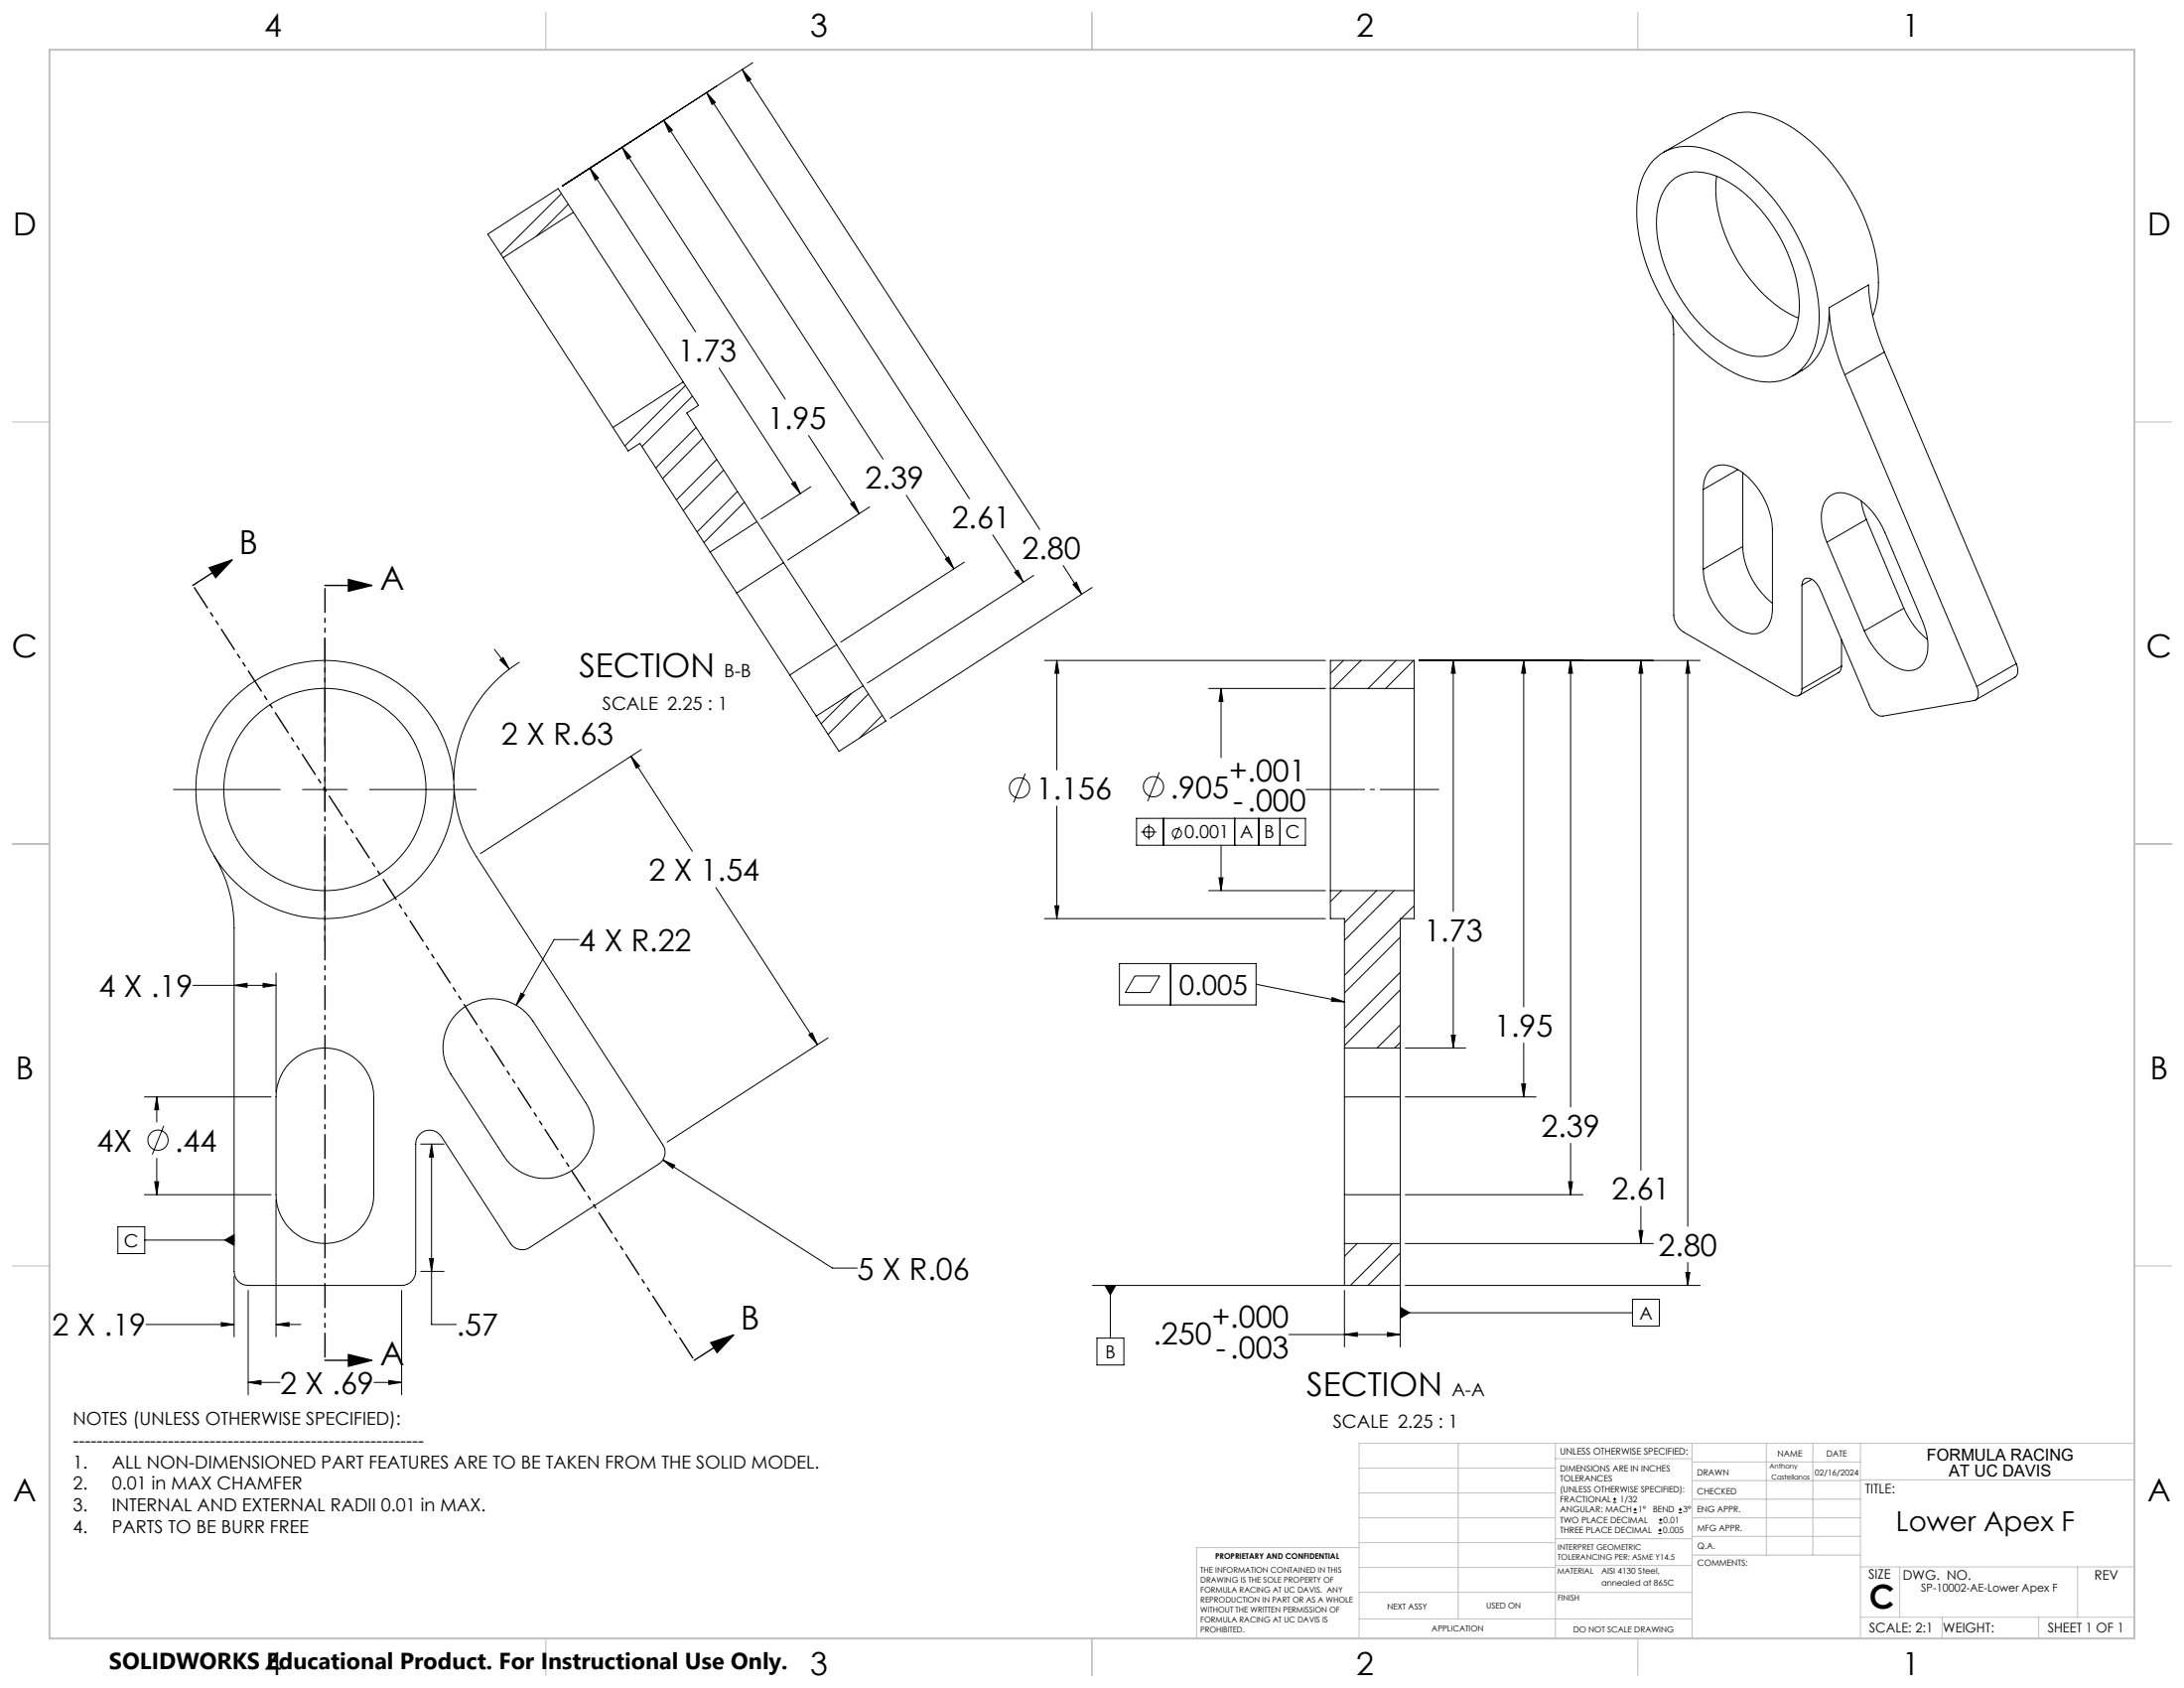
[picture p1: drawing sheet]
<svg xmlns="http://www.w3.org/2000/svg" width="559mm" height="432mm" viewBox="0 0 559 432" stroke-linecap="round" stroke-linejoin="round" font-family="sans-serif">
<g fill="none" stroke="#000" stroke-width=".25">
<path d="M189.9 17.8l2.2 2.5-.8 .5zM189.9 17.8l76.1 117.6M192.6 16.1l-48.7 31.5 39.6-25.7M159.2 37.7l2.2 2.4-.9 .6zM159.2 37.7l41.7 64.4M169.8 30.8l2.2 2.5-.8 .5zM169.8 30.8l56.1 86.6M180.8 23.7l2.2 2.5-.8 .5zM180.8 23.7l67.2 103.9M425.6 39l15.2-8.8a14.3 14.3 0 0 1 12.3-.3 40.1 40.1 0 0 1 17.3 14.3 51.6 51.6 0 0 1 10.2 26.4 24.3 24.3 0 0 1-1.5 10.3M143.7 49.5l-15.6 15.5M145.4 52.2l-8.1 8.2"/>
<path d="M146.7 54.3l28.1 43.4M146.7 54.3l-3.9-6-18 11.6 3.9 6M146.7 54.3l-18 11.6M150.9 43l2.2 2.5-.8 .6zM150.9 43l27.1 41.9M423.1 41a12.6 12.6 0 0 1 13.4-2.8 37.2 37.2 0 0 1 17.5 13 50.7 50.7 0 0 1 11.5 29.9 18.2 18.2 0 0 1-4.8 13.5 12.5 12.5 0 0 1-12.2 2.6 35.5 35.5 0 0 1-17.6-12.5 51.5 51.5 0 0 1-12.1-29.7 19.1 19.1 0 0 1 4.3-14zM427.6 46.3a10.5 10.5 0 0 1 11.2-1.4 32.3 32.3 0 0 1 15 13.2 35.6 35.6 0 0 1 6.4 23 10.8 10.8 0 0 1-7.4 9.8 15.9 15.9 0 0 1-12.7-3.5 41.5 41.5 0 0 1-16.2-28.8 15.2 15.2 0 0 1 3.7-12.3zM439.2 45a34.9 34.9 0 0 0 5.4 21.7 34.6 34.6 0 0 0 15.6 14.7M128.7 65.9l28.1 43.5M468 78.7a19.4 19.4 0 0 1-4.4 14.2 21.4 21.4 0 0 1-5 3.3M468 78.7a48.1 48.1 0 0 0 4 17.2M468 78.7l10.1-5.8a49.2 49.2 0 0 0 4 17.2"/>
<path d="M174.8 97.7l3.9 6-3 2 18 27.8M174.8 97.7l-18 11.7M175.4 98.6l-15.5 15.5M184 94.1l20.8 32.2M427.9 80.8l.3 4.7v71.8a5.6 5.6 0 0 0 2.5 4.4l27.8 16a1.53 1.53 0 0 0 1.8 .2 1.53 1.53 0 0 0 .7-1.7M472 95.9l33.8 79.7M482.1 90.1l-10.1 5.8M482.1 90.1l33.8 79.7M156.8 109.4l3.9 6 3-2 18 27.8M177.2 101.3l-12.9 12.9M178.1 109.4l-10.3 10.3M179.8 112.1l-10.3 10.3"/>
<path d="M183.4 117.5l-10.3 10.4M206.9 111.4l13 20M185.1 120.3l-10.3 10.3M188.7 125.7l-10.3 10.4M190.5 128.4l-10.4 10.4M193.7 133.5l6.8 10.4M193.7 133.5l-12 7.7M202.6 123.8l.8-.6 1.4 3.1zM207.4 124.5l-12.7 8.3M217.6 128.9l.9-.6 1.4 3.1zM222.5 129.7l-21 13.6M231.9 126.7l12.2 18.8"/>
<path d="M254 136.8l7.8 12.1M435.8 125.2a6 6 0 0 1 3.1-6 7.7 7.7 0 0 1 7.2 1.9 19.9 19.9 0 0 1 7.4 14.3v20.5a5.8 5.8 0 0 1-3.9 6.2 9.1 9.1 0 0 1-7.3-2.9 19.7 19.7 0 0 1-6.5-13.6M435.8 125.2v20.4M444.6 120.1l-8.8 5.1M445.9 139.8a19.5 19.5 0 0 0 7.6 14.5M445.9 139.8l-10.1 5.8M445.9 120.9v18.9M467.4 138.7a13.2 13.2 0 0 1-.7-9.9 4.8 4.8 0 0 1 6.4-2.3 17.3 17.3 0 0 1 9.2 9.7l9.6 22.7a13 13 0 0 1 .7 9.9 4.7 4.7 0 0 1-6.4 2.3 17 17 0 0 1-9.2-9.7M467.4 138.7l9.6 22.7M476.2 128.2l.5 2.2 .8 2.5M477.5 132.9l-10.1 5.8M477.5 132.9l9.6 22.7"/>
<path d="M181.7 141.2l6.8 10.5M188.5 151.7l13.6 21M200.5 143.9l13.6 21M200.5 143.9l-12 7.8M241.9 143l.8-.5 1.4 3zM246.7 143.8l-31.6 20.5M259.6 146.4l.9-.6 1.3 3.1zM264.5 147.2l-42.6 27.5M272 144.7l4.8 7.3M274.5 149.5l.9-.6 1.4 3.1zM279.4 150.3l-51.6 33.4M461 149.6a1.57 1.57 0 0 1 .8-1.6 1.57 1.57 0 0 1 1.8 .2l1 .8 1.1 1.8 12.5 29.5a4.1 4.1 0 0 0 3.5 2.9l23.3-4a1.76 1.76 0 0 0 1.1-2.3l-.3-1.3"/>
<path d="M461 149.6v26.6M463.6 148.2l-2.6 1.4M487.1 155.6a20.2 20.2 0 0 0 6.1 8M487.1 155.6l-10.1 5.8M83.1 163.2v27.3M126.5 166.1l3.8 5.1M127.9 168.8l.8-.6 1.6 3zM132.9 169.4a35.6 35.6 0 0 0-16.8 30.2M202.1 172.7l6.7 10.5M214.1 164.9l6.7 10.5M214.1 164.9l-12 7.8M217.9 177.4l-7.8 7.7"/>
<path d="M220.8 175.4l-12 7.8M220.8 175.4l5.9 9-12 7.8-5.9-9M222.2 177.5l-10.3 10.4M267.2 168.9h71.9M270.4 168.9l.5 3.3h-1zM270.4 168.9v28.1M309.2 176.1h29.9M312.4 176.1l.5 3.3h-1zM312.4 176.1v17.7M340.4 176.1v51.7M340.4 176.1v-7.2h21.4v7.2M340.4 176.1h21.4"/>
<path d="M343.7 168.9l-3.3 3.4M348.2 168.9l-7.1 7.2M357.2 168.9l-7.1 7.2M361.7 168.9l-7.2 7.2M361.8 176.1v51.7M363.1 168.9h71.9M371.8 168.9l.6 3.3h-1.1zM371.8 168.9v64.3M389.9 168.9l.4 3.3h-1zM389.9 168.9v88.7M401.8 168.9l.5 3.3h-1zM401.8 168.9v114.3"/>
<path d="M419.8 168.9l.5 3.3h-1zM419.8 168.9v130.5M431.8 168.9l.6 3.3h-1.1zM431.8 168.9v144.8M471.2 170.4a1.92 1.92 0 0 1-.8 1.6l-10.1 5.9M471.2 170.4l-10.2 5.8M471.2 163.7v6.7M515.9 169.8a2.83 2.83 0 0 1-.4 3.4l-10 5.9M515.9 169.8l-10.1 5.8M83.1 196.3v11.4M161.4 193.5l2.3 2.5-.9 .5zM161.4 193.5l15.8 24.3"/>
<path d="M164.1 191.7l-41.2 26.7M225.7 183l-5.8 5.8M262.3 197.9l-2.9 7.4M296.6 197.6l-2.9 7.4M44.4 202h27.3M77.4 202h11.4M83.1 213.4v27.3M94.5 202h27.4M116.1 200.9a35.8 35.8 0 0 0 5.7 18.2l47.8 73.7a3.6 3.6 0 0 1-1.1 5l-33 21.3a3.6 3.6 0 0 1-4.9-1l-17.7-27.4a3.6 3.6 0 0 0-4-1.4 3.6 3.6 0 0 0-2.5 3.4v32.5a3.6 3.6 0 0 1-3.6 3.6h-39.3a3.6 3.6 0 0 1-3.6-3.6v-87.8a36.2 36.2 0 0 0-5.1-18.4M270.4 206.2v28.8M290.8 209.3h43.2v6.9h-43.2zM292 212.8h3.9"/>
<path d="M293.9 210.9v3.9M297.7 209.3v6.9M301.8 211.5l-1.3 3.3M312.4 216.2v11.6M315.9 209.3v6.9M322.1 209.3v6.9M327.5 209.3v6.9M183.2 227l26 40.2M267.2 235h71.9M269.9 231.7h1l-.5 3.3zM309.2 227.8h29.9M311.9 224.5h1l-.5 3.3z"/>
<path d="M340.4 227.8v7.2h3.6v33.1M340.4 227.8h21.4M343.2 227.8l-2.8 2.8M352.2 227.8l-8.2 8.2M356.7 227.8l-12.7 12.8M358.3 235.2l-14.3 14.3M358.3 239.7l-14.3 14.3M361.8 231.7l-3.3 3.3M361.8 227.8v7.2h-3.5v33.1M49.4 252.1h21.2M59.9 252.1l3.3-.6v1.1zM67.3 251.5l3.3 .6-3.3 .5z"/>
<path d="M70.6 248.9v30.4M117.4 258.7a12.5 12.5 0 0 1 18.9 2.5l13.6 21a12.5 12.5 0 0 1-3.7 17.3 12.5 12.5 0 0 1-17.3-3.7l-13.5-21a12.5 12.5 0 0 1 2-16.1zM133.3 254l.9 .5-2.1 2.6zM148.1 240.3h-6.3l-9.7 16.8M286.4 246.5h35v10.6h-35zM290.4 249.7h6.3l-2.4 4.2h-6.4zM299.5 246.5v10.6M321.4 251.8l22.6 4.5M340.9 255.2l3.1 1.1-3.4-.1zM358.3 248.7l-14.3 14.3M358.3 253.2l-14.3 14.3M371.8 242.4v25.7"/>
<path d="M74 272a12.5 12.5 0 0 1 13.8-3 12.5 12.5 0 0 1 7.8 11.6v25a12.5 12.5 0 0 1-12.5 12.5 12.5 12.5 0 0 1-12.5-12.5v-25a12.8 12.8 0 0 1 3.4-8.6zM206.9 264.7l.9-.5 1.4 3zM211.8 265.5l-41.1 26.7M344 268.1v12.5M344 268.1h14.3M358.3 268.1v12.5M358.3 262.2l-5.9 5.9M358.3 266.7l-1.5 1.4M359.6 268.1h15.4M371.3 264.8h1.1l-.6 3.3zM389.3 277.3h1l-.4 3.3zM389.9 266.8v13.8"/>
<path d="M36.9 280.6h32.5M40.1 280.6l.5 3.3h-1zM40.1 280.6v6.4M40.1 296.3v9.3M41.9 288l-3 7.3M107.6 292.7h6M110.4 292.7l.5 3.3h-1zM110.4 292.7v46.1h6.4M169.6 296.7l3 1.4-.5 .8zM169.6 296.7l43.4 27.7h6.3M344 280.6v25M344 280.6h14.3"/>
<path d="M358.3 280.6v25M359.6 280.6h33.4M401.8 292.5v13.1M30.2 313.8h6.8v6.9h-6.8zM36.9 305.6h32.5M37 317.2h22.9M39.6 302.3h1l-.5 3.3zM57.5 317.2l2.4-1.4v2.8zM70.6 306.9v35.1M344 305.6v12.5M344 318.1v10.7M344 305.6h14.3"/>
<path d="M344 318.1h14.3M347.2 318.1l-3.2 3.3M356.2 318.1l-10.7 10.7M358.3 305.6v12.5M358.3 318.1v26.5M359.6 305.6h45.4M359.6 318.1h63.4M401.3 302.3h1l-.5 3.3zM419.3 314.8h1l-.5 3.3zM419.8 308.6v9.5M37.4 338.8h22.5M56.6 338.3l3.3 .5-3.3 .5z"/>
<path d="M59.9 326.5v15.5M63.5 330.1v26.7M70.6 338.8l3.3-.5v1zM70.6 338.8h6.4M102.8 330.1v26.7M107.6 325.2h6M109.9 321.9h1l-.5 3.3zM282.7 328.8h2.8l-1.4 2.4zM284.1 328.8v13.5M344 330.1v14.5M358.3 334.4l2.4 1.4-2.4 1.4zM358.3 335.8h59.4"/>
<path d="M358.3 328.8h-78.8M358.3 320.5l-8.3 8.3M359.6 328.8h75.4M417.7 332.4h6.9v6.8h-6.9zM431.3 325.5h1.1l-.6 3.3zM431.8 322.9v5.9M63.5 353.6l3.3-.5v1.1zM63.5 353.6h8.1M95.7 353.6h7.1M99.5 353.1l3.3 .5-3.3 .6zM280.7 342.3h6.8v6.9h-6.8zM329.8 341.4h28.5"/>
<path d="M344 341.4l3.3-.5v1zM355 340.9l3.3 .5-3.3 .5zM412.7 384.3h.9M412.7 383.5h.9M413.1 383.1v.8M418 387h.8M418 386.2h.8M418.4 385.7v.9M424.3 392.3h.9M424.3 391.4h.9M424.5 389.6h.8M424.5 388.8h.8"/>
<path d="M424.7 391v.9M424.9 388.4v.8M429.5 387h.9M429.5 386.2h.9M429.9 385.7v.9"/>
<circle cx="83.1" cy="202" r="25.9"/>
<circle cx="83.1" cy="202" r="33"/>
<circle cx="260.9" cy="201.6" r="2.59"/>
<circle cx="293.9" cy="212.8" r="1.32"/>
<circle cx="295.1" cy="201.2" r="2.59"/>
<circle cx="301.1" cy="213.2" r="1.17"/>
<circle cx="40.4" cy="291.7" r="2.59"/>
</g>
<path d="M53.6 145.2l5.8-2-4.2 4.5zM59.4 143.2l-10.1 6.6M83.1 149.8h12M89.1 148.2l6 1.6-6 1.4zM83.1 348h12M89.1 346.5l6 1.5-6 1.5zM181.9 343.5l5.8-2-4.2 4.5zM187.7 341.5l-10.1 6.5" fill="none" stroke="#000" stroke-width=".35"/>
<g fill="none" stroke="#c0c0c0" stroke-width=".25">
<path d="M139.7 3.2v9.5M279.4 3.2v9.5M419.1 3.2v9.5M3.1 107.9h9.6M546.1 107.9h9.5M3.1 215.9h9.6M82.6 202h1M82.8 201.6l.7 .7M83.1 201.5v1M83.5 201.6l-.7 .7M546.1 215.9h9.5M3.1 323.8h9.6"/>
<path d="M546.1 323.8h9.5M347.7 375.6h50.3M373.1 369.2v44.9M398 369.2v49.9M398 373.1h34.9M432.9 369.2v49.9M432.9 378.7h43.1M432.9 374h43.1M451.9 369.2v28.6M463.8 369.2v28.6M476 369.2v49.9M476 378.6h70.1"/>
<path d="M546.1 369.2h-198.4v49.9M347.7 394.6h50.3M347.7 388.3h50.3M347.7 381.9h50.3M347.7 395.9h-41.6v23.2M398 393.6h35M432.9 383.5h43.1M432.9 388.3h43.1M432.9 393h43.1M433 397.8h43M139.7 419.1v9.6M279.4 419.1v9.6"/>
<path d="M347.7 414.1h85.2M347.7 401h50.3M347.7 407.3h50.3M398 407.4h34.9M398 400.5h35M419.1 419.1v9.6M476 413.7h70.1M476 400.8h70.1M486.1 400.8v12.9M496.9 413.7v5.4M521.6 413.7v5.4M531.6 400.8v12.9"/>
</g>
<path d="M368.2 202h-34.1" fill="none" stroke="#000" stroke-width=".25" stroke-dasharray="15.2 1.3 1.3 1.3" stroke-dashoffset=".1" stroke-linecap="butt"/>
<path d="M83.1 149.7v198.3" fill="none" stroke="#000" stroke-width=".35" stroke-dasharray="6.3 1.3 1.3 1.3 1.3 1.3" stroke-dashoffset="-.7" stroke-linecap="butt"/>
<path d="M49.4 149.7l128.3 198.3" fill="none" stroke="#000" stroke-width=".35" stroke-dasharray="6.3 1.3 1.3 1.3 1.3 1.3" stroke-dashoffset="-.6" stroke-linecap="butt"/>
<path d="M12.7 12.7h533.4v406.4h-533.4z" fill="none" stroke="#c0c0c0" stroke-width=".5"/>
<g fill="#000">
<path d="M340.9 255.2l3.1 1.1-3.4-.1z"/>
<path d="M53.6 145.2l5.8-2-4.2 4.5zM181.9 343.5l5.8-2-4.2 4.5z"/>
<path d="M89.1 148.2l6 1.6-6 1.4zM89.1 346.5l6 1.5-6 1.5z"/>
<path d="M133.3 254l-1.2 3.1 2.1-2.6zM127.9 168.8l2.4 2.4-1.6-3zM70.6 338.8l3.3-.5v1zM56.6 338.3l3.3 .5-3.3 .5zM39.6 302.3h1l-.5 3.3zM40.1 280.6l.5 3.3h-1zM110.4 292.7l.5 3.3h-1zM109.9 321.9h1l-.5 3.3zM169.6 296.7l2.5 2.2 .5-.8zM63.5 353.6l3.3-.5v1.1zM99.5 353.1l3.3 .5-3.3 .6zM206.9 264.7l.9-.5 1.4 3zM161.4 193.5l2.3 2.5-.9 .5zM59.9 252.1l3.3-.6v1.1zM67.3 251.5l3.3 .6-3.3 .5zM269.9 231.7h1l-.5 3.3zM270.4 168.9l.5 3.3h-1zM311.9 224.5h1l-.5 3.3zM312.4 176.1l.5 3.3h-1zM371.8 168.9l.6 3.3h-1.1zM371.3 264.8h1.1l-.6 3.3zM389.9 168.9l.4 3.3h-1zM389.3 277.3h1l-.4 3.3zM401.8 168.9l.5 3.3h-1zM401.3 302.3h1l-.5 3.3zM419.8 168.9l.5 3.3h-1zM419.3 314.8h1l-.5 3.3zM355 340.9l3.3 .5-3.3 .5zM344 341.4l3.3-.5v1zM431.8 168.9l.6 3.3h-1.1zM431.3 325.5h1.1l-.6 3.3zM150.9 43l2.2 2.5-.8 .6zM202.6 123.8l.8-.6 1.4 3.1zM159.2 37.7l2.2 2.4-.9 .6zM217.6 128.9l.9-.6 1.4 3.1zM169.8 30.8l2.2 2.5-.8 .5zM241.9 143l.8-.5 1.4 3zM180.8 23.7l2.2 2.5-.8 .5zM259.6 146.4l.9-.6 1.3 3.1zM189.9 17.8l2.2 2.5-.8 .5zM274.5 149.5l.9-.6 1.4 3.1z"/>
<path d="M57.5 317.2l2.4 1.4v-2.8zM282.7 328.8l1.4 2.4 1.4-2.4zM358.3 334.4l2.4 1.4-2.4 1.4z"/>
</g>
<g font-size="8.5">
<text x="61.2" y="141.7">B</text>
<text x="97.2" y="151">A</text>
<text x="148.2" y="173.3">SECTION</text>
<text x="189.5" y="340">B</text>
<text x="97.2" y="349.2">A</text>
<text x="334.3" y="357.1">SECTION</text>
<text x="478.3" y="411.4">C</text>
</g>
<g font-size="8.1">
<text x="67.6" y="9.3">4</text>
<text x="207.3" y="9.3">3</text>
<text x="347" y="9.3">2</text>
<text x="486.7" y="9.3">1</text>
<text x="3.3" y="60.1">D</text>
<text x="549.4" y="60.1">D</text>
<text x="3" y="168">C</text>
<text x="549.1" y="168">C</text>
<text x="4" y="276">B</text>
<text x="550.1" y="276">B</text>
<text x="3.3" y="383.9">A</text>
<text x="549.4" y="383.9">A</text>
<text x="67.6" y="428.4">4</text>
<text x="207.3" y="428.4">3</text>
<text x="347" y="428.4">2</text>
<text x="486.7" y="428.4">1</text>
</g>
<g font-size="7.8">
<text x="173.5" y="92.4">1.73</text>
<text x="196.4" y="109.7">1.95</text>
<text x="221.4" y="125">2.39</text>
<text x="243.5" y="135.1">2.61</text>
<text x="261.5" y="143">2.80</text>
<text x="128.3" y="190.4">2 X R.63</text>
<text x="314.5" y="199.9">+.001</text>
<text x="265.1" y="204.5">1.156</text>
<text x="299.4" y="204.2">.905</text>
<text x="315.5" y="207.6">-.000</text>
<text x="166" y="225.3">2 X 1.54</text>
<text x="148.2" y="243.3">4 X R.22</text>
<text x="364.3" y="240.7">1.73</text>
<text x="25.3" y="255">4 X .19</text>
<text x="382.3" y="265.1">1.95</text>
<text x="394.3" y="290.7">2.39</text>
<text x="24.8" y="294.6">4X</text>
<text x="44.7" y="294.6">.44</text>
<text x="412.3" y="306.9">2.61</text>
<text x="424.3" y="321.2">2.80</text>
<text x="219.3" y="327.3">5 X R.06</text>
<text x="13.3" y="341.7">2 X .19</text>
<text x="116.8" y="341.7">.57</text>
<text x="310.1" y="339.7">+.000</text>
<text x="295" y="344">.250</text>
<text x="311.1" y="347.4">-.003</text>
<text x="71.7" y="356.6">2 X .69</text>
</g>
<g font-size="7.1">
<text x="301.7" y="254.4">0.005</text>
<text x="485.1" y="391.5">Lower Apex F</text>
</g>
<text font-size="5.9" x="27.9" y="427">SOLIDWORKS Educational Product. For Instructional Use Only.</text>
<g font-size="4.7">
<text x="185.3" y="173.3">B-B</text>
<text x="154.1" y="181.5">SCALE 2.25 : 1</text>
<text x="371.4" y="357.1">A-A</text>
<text x="341.1" y="365.3">SCALE 2.25 : 1</text>
</g>
<g font-size="4.6">
<text x="303.1" y="214.5">0.001</text>
<text x="317.3" y="214.5">A</text>
<text x="323.5" y="214.5">B</text>
<text x="328.9" y="214.5">C</text>
<text x="31.7" y="318.9">C</text>
<text x="419.5" y="337.5">A</text>
<text x="282.8" y="347.5">B</text>
<text x="18.6" y="364.4">NOTES (UNLESS OTHERWISE SPECIFIED):</text>
<text x="18.6" y="370">-----------------------------------------------------------</text>
<text x="18.6" y="375.5">1.</text>
<text x="28.7" y="375.5">ALL NON-DIMENSIONED PART FEATURES ARE TO BE TAKEN FROM THE SOLID MODEL.</text>
<text x="18.6" y="381.1">2.</text>
<text x="28.7" y="381.1">0.01 in MAX CHAMFER</text>
<text x="18.6" y="386.7">3.</text>
<text x="28.7" y="386.7">INTERNAL AND EXTERNAL RADII 0.01 in MAX.</text>
<text x="18.6" y="392.3">4.</text>
<text x="28.7" y="392.3">PARTS TO BE BURR FREE</text>
</g>
<g font-size="4.2">
<text x="493" y="373.5">FORMULA RACING</text>
<text x="498.7" y="377.8">AT UC DAVIS</text>
</g>
<g font-size="3.4">
<text x="477.2" y="381.9">TITLE:</text>
<text x="478.1" y="404">SIZE</text>
<text x="486.9" y="404">DWG. NO.</text>
<text x="535.9" y="404.1">REV</text>
<text x="478.2" y="417.6">SCALE: 2:1</text>
<text x="497.1" y="417.7">WEIGHT:</text>
<text x="523.9" y="417.6">SHEET 1 OF 1</text>
</g>
<text font-size="2.8" x="491.5" y="407.2">SP-10002-AE-Lower Apex F</text>
<text font-size="2.4" x="399.2" y="372.1">UNLESS OTHERWISE SPECIFIED:</text>
<g font-size="2.2">
<text x="399.2" y="376.4">DIMENSIONS ARE IN INCHES</text>
<text x="434.2" y="377.3">DRAWN</text>
<text x="454.8" y="372.5">NAME</text>
<text x="467.3" y="372.6">DATE</text>
<text x="399.2" y="379">TOLERANCES</text>
<text x="399.2" y="381.7">(UNLESS OTHERWISE SPECIFIED):</text>
<text x="434.3" y="382.2">CHECKED</text>
<text x="399.2" y="389.6">TWO PLACE DECIMAL</text>
<text x="399.2" y="384.3">FRACTIONAL</text>
<text x="399.2" y="387">ANGULAR: MACH</text>
<text x="414.5" y="384.3">1/32</text>
<text x="419.1" y="387">1°</text>
<text x="422.9" y="387">BEND</text>
<text x="425.6" y="389.6">0.01</text>
<text x="430.6" y="387">3°</text>
<text x="434.2" y="386.9">ENG APPR.</text>
<text x="399.2" y="392.3">THREE PLACE DECIMAL</text>
<text x="425.5" y="392.3">0.005</text>
<text x="434.3" y="391.6">MFG APPR.</text>
<text x="434.3" y="396.3">Q.A.</text>
<text x="434.3" y="400.5">COMMENTS:</text>
</g>
<g font-size="2.1">
<text x="464.4" y="377.4">02/16/2024</text>
<text x="409.7" y="402.6">AISI 4130 Steel,</text>
<text x="409.7" y="405.7">annealed at 865C</text>
<text x="354.9" y="411.6">NEXT ASSY</text>
<text x="380.3" y="411.6">USED ON</text>
<text x="366.3" y="417.4">APPLICATION</text>
<text x="402.5" y="417.5">DO NOT SCALE DRAWING</text>
</g>
<g font-size="2">
<text x="310.9" y="398.8">PROPRIETARY AND CONFIDENTIAL</text>
<text x="398.6" y="396.5">INTERPRET GEOMETRIC</text>
<text x="398.6" y="399">TOLERANCING PER: ASME Y14.5</text>
<text x="307.2" y="402.4">THE INFORMATION CONTAINED IN THIS</text>
<text x="307.2" y="404.9">DRAWING IS THE SOLE PROPERTY OF</text>
<text x="307.2" y="407.5">FORMULA RACING AT UC DAVIS. ANY</text>
<text x="398.5" y="402.6">MATERIAL</text>
<text x="307.2" y="410">REPRODUCTION IN PART OR AS A WHOLE</text>
<text x="307.2" y="412.5">WITHOUT THE WRITTEN PERMISSION OF</text>
<text x="398.5" y="409.4">FINISH</text>
<text x="307.2" y="415">FORMULA RACING AT UC DAVIS IS</text>
<text x="307.2" y="417.6">PROHIBITED.</text>
</g>
<g font-size="1.8">
<text x="452.7" y="375.6">Anthony</text>
<text x="453.2" y="378.4">Castellanos</text>
</g>
</svg>
